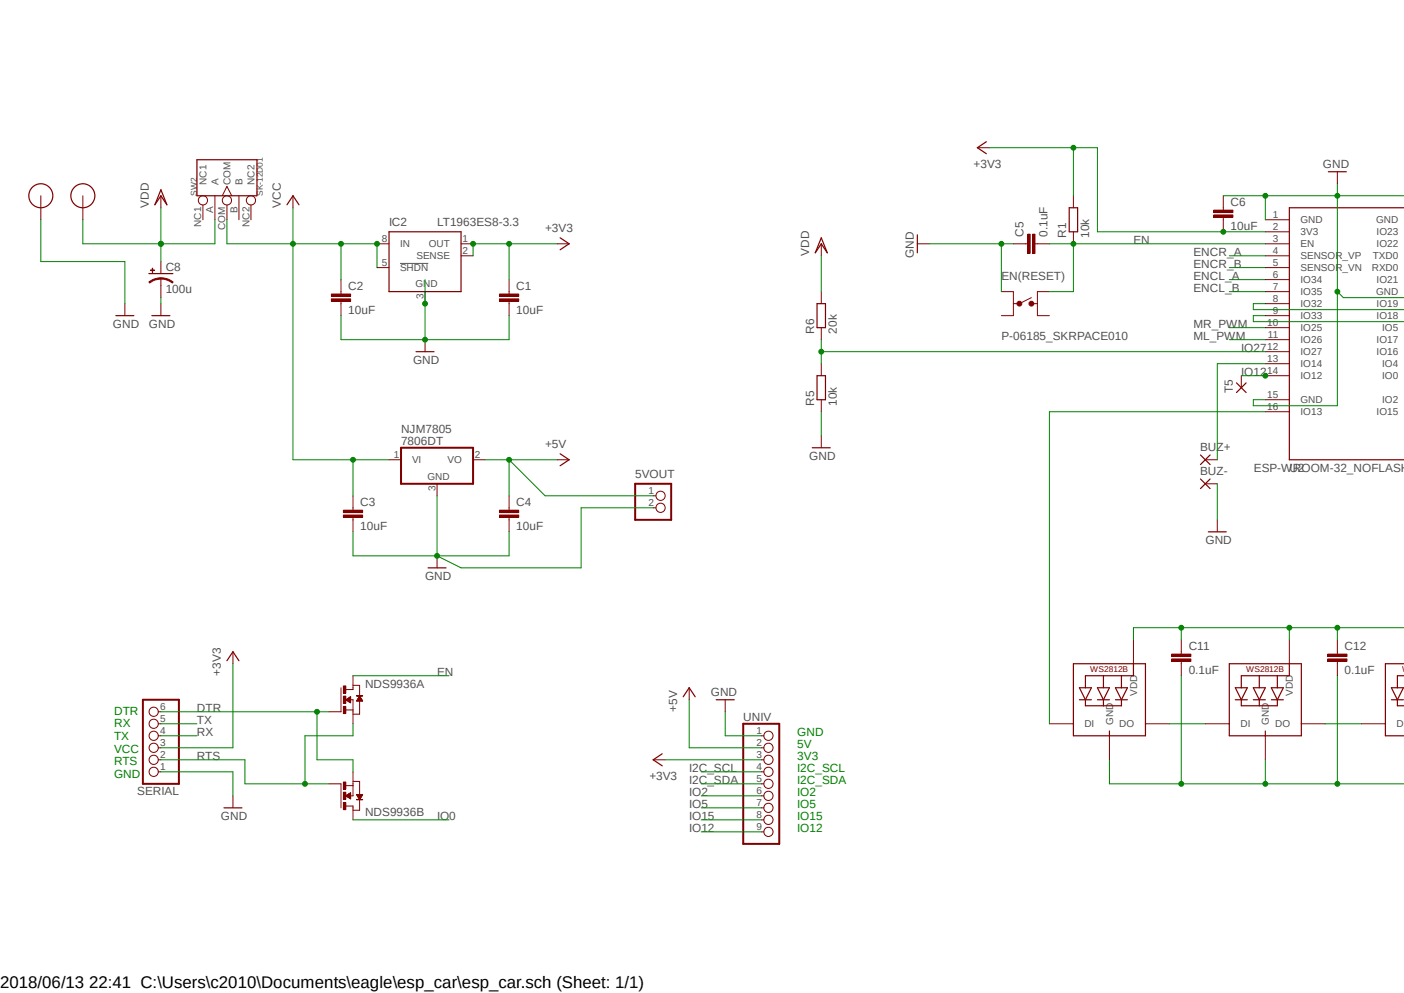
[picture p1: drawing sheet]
<svg xmlns="http://www.w3.org/2000/svg" width="297mm" height="210mm" viewBox="0 0 297 210" stroke-linecap="round" stroke-linejoin="round" font-family="sans-serif">
<path d="M6 26.1l291.1 76.3-291.1 76.3" fill="none" stroke="#fff" stroke-width=".21"/>
<path d="M84.6 55.7h6" fill="none" stroke="#505050" stroke-width=".21"/>
<path d="M30.2 148h7.6v17.8h-7.6z" fill="none" stroke="#800000" stroke-width=".42"/>
<g fill="none" stroke="#800000" stroke-width=".21">
<path d="M117.9 51.6h2.5M89.9 71.8v2.6M107.7 61.7v.5M107.7 63.7v.5M117.9 97.2h2.5M33.5 158.2h.5M33.5 155.6h.5M33.5 153.1h.5M33.5 150.5h.5M33.5 163.2h.5M33.5 160.7h.5"/>
<circle cx="32.5" cy="155.6" r=".98"/>
<circle cx="32.5" cy="150.5" r=".98"/>
<circle cx="32.5" cy="158.2" r=".98"/>
<circle cx="32.5" cy="153.1" r=".98"/>
<circle cx="32.5" cy="163.2" r=".98"/>
<circle cx="32.5" cy="160.7" r=".98"/>
</g>
<path d="M118.5 50.3l1.9 1.3-1.9 1.2M88 74.4h3.8M118.5 96l1.9 1.2-1.9 1.3" fill="none" stroke="#800000" stroke-width=".25"/>
<path d="M105.7 63.2h4v.5h-4z" fill-rule="evenodd" fill="#800000"/>
<path d="M105.7 63.2h4v.5h-4z" fill="none" stroke="#800000" stroke-width=".21"/>
<path d="M105.7 62.2h4v.5h-4z" fill-rule="evenodd" fill="#800000"/>
<path d="M107.7 59.1v2.6M72.1 61.7v.5M72.1 63.7v.5M105.7 62.2h4v.5h-4zM107.7 64.2v2.6" fill="none" stroke="#800000" stroke-width=".21"/>
<path d="M70.1 63.2h4.1v.5h-4.1z" fill-rule="evenodd" fill="#800000"/>
<path d="M70.1 63.2h4.1v.5h-4.1z" fill="none" stroke="#800000" stroke-width=".21"/>
<path d="M70.1 62.2h4.1v.5h-4.1z" fill-rule="evenodd" fill="#800000"/>
<path d="M206.8 31.2h2.5M72.1 59.1v2.6M70.1 62.2h4.1v.5h-4.1zM72.1 64.2v2.6M82.3 97.2h2.5M100.1 97.2h2.5M74.7 107.4v.5M74.7 109.4v.5M92.5 102.3v2.6M92.5 117.6v2.5" fill="none" stroke="#800000" stroke-width=".21"/>
<path d="M208.7 30l-1.9 1.2 1.9 1.3M90.6 120.1h3.8" fill="none" stroke="#800000" stroke-width=".25"/>
<path d="M84.8 94.7h15.3v7.6h-15.3z" fill="none" stroke="#800000" stroke-width=".42"/>
<path d="M72.6 108.9h4.1v.5h-4.1z" fill-rule="evenodd" fill="#800000"/>
<path d="M72.6 108.9h4.1v.5h-4.1z" fill="none" stroke="#800000" stroke-width=".21"/>
<path d="M72.6 107.9h4.1v.5h-4.1z" fill-rule="evenodd" fill="#800000"/>
<path d="M72.6 107.9h4.1v.5h-4.1zM74.7 104.9v2.5M74.7 109.9v2.6M107.7 107.4v.5M107.7 109.4v.5" fill="none" stroke="#800000" stroke-width=".21"/>
<path d="M105.7 108.9h4v.5h-4z" fill-rule="evenodd" fill="#800000"/>
<path d="M105.7 108.9h4v.5h-4z" fill="none" stroke="#800000" stroke-width=".21"/>
<path d="M105.7 107.9h4v.5h-4z" fill-rule="evenodd" fill="#800000"/>
<path d="M105.7 107.9h4v.5h-4zM107.7 104.9v2.5M107.7 109.9v2.6M72.1 145.5v5M73.2 150.2h1.5M74.2 148h.5v2.5M74.7 145.5v.3h-1.5M74.7 144.9h1.4v2.3M76.1 148.3v2.7h-1.4" fill="none" stroke="#800000" stroke-width=".21"/>
<path d="M72.6 145.1h.6v1.5h-.6z" fill-rule="evenodd" fill="#800000"/>
<path d="M72.6 145.1h.6v1.5h-.6z" fill="none" stroke="#800000" stroke-width=".21"/>
<path d="M72.6 147.2h.6v1.6h-.6z" fill-rule="evenodd" fill="#800000"/>
<path d="M72.6 147.2h.6v1.6h-.6z" fill="none" stroke="#800000" stroke-width=".21"/>
<path d="M72.6 149.4h.6v1.5h-.6z" fill-rule="evenodd" fill="#800000"/>
<path d="M72.6 149.4h.6v1.5h-.6z" fill="none" stroke="#800000" stroke-width=".21"/>
<path d="M75.4 147.2h1.3z" fill-rule="evenodd" fill="#800000"/>
<g fill="none" stroke="#800000" stroke-width=".21">
<path d="M69.6 150.5h2.5M73.2 148l1-.6v1.2M73.2 148l1 .6M73.2 148h1M73.3 148.1h.9M73.3 147.9h.9M73.4 148.2h.8M73.4 147.9h.8M73.5 147.8h.7M73.6 148.3h.6M73.7 148.3h.5M73.7 147.7h.5"/>
<path d="M73.8 148.4h.4M73.8 147.6h.4M73.9 148.5h.3M73.9 147.5h.3M74 148.5h.2M74 147.5h.2M74 147.4h.2M74.1 148.6h.1M74.1 147.4h.1M74.7 142.9v2.6M74.7 150.5v2.6M75.4 147.2h1.3z"/>
<path d="M75.5 148.2h1.2M75.5 148.1h1.1M75.6 148h1M75.6 148h.9M75.6 147.9h.9M75.7 147.9h.8M75.7 147.8h.7M75.8 147.7h.6M75.8 147.7h.5M75.9 147.6h.4M75.9 147.5h.4M75.9 147.5h.3"/>
<path d="M75.9 147.4h.3M76 147.4h.2M76 147.3h.1M76.1 147.2l.6 1.1h-1.3zM72.1 165.8v5.1M73.2 170.5h1.5v.4M73.2 166.2h1.5M74.7 165.8v2.5h-.5M74.7 165.3h1.4v2.8M76.1 169.1v2.3h-1.4"/>
</g>
<path d="M72.6 169.7h.6v1.5h-.6z" fill-rule="evenodd" fill="#800000"/>
<path d="M72.6 169.7h.6v1.5h-.6z" fill="none" stroke="#800000" stroke-width=".21"/>
<path d="M72.6 167.6h.6v1.5h-.6z" fill-rule="evenodd" fill="#800000"/>
<path d="M72.6 167.6h.6v1.5h-.6z" fill="none" stroke="#800000" stroke-width=".21"/>
<path d="M72.6 165.4h.6v1.5h-.6z" fill-rule="evenodd" fill="#800000"/>
<path d="M72.6 165.4h.6v1.5h-.6z" fill="none" stroke="#800000" stroke-width=".21"/>
<path d="M75.4 169.1l1.3 .1z" fill-rule="evenodd" fill="#800000"/>
<g fill="none" stroke="#800000" stroke-width=".21">
<path d="M216.9 51.6h.5M218.9 51.6h.6M227.1 41.4v2.5M227.1 49v2.6M69.6 165.8h2.5M73.2 168.3h1M73.3 168.4h.9M73.3 168.2h.9M73.4 168.4h.8M73.4 168.1h.8M73.5 168.5h.7M73.6 168.1h.6"/>
<path d="M73.7 168.6h.5M73.7 168h.5M73.7 168.7h.5M73.7 167.9h.5M73.8 168.7h.4M73.9 168.8h.3M73.9 167.9h.3M74 168.8h.2M74 167.8h.2M74 168.9h.2M74.1 168.9h.1M74.1 167.7h.1"/>
<path d="M74.2 167.7v1.3l-1-.7M74.2 167.7l-1 .6M74.7 163.2v2.6M74.7 170.9v2.5M75.4 169.1l1.3 .1zM75.4 168.1h1.3l-.6 1zM75.5 168.1h1.2M75.5 168.2h1.1M75.6 168.3h1M75.6 168.3h.9M75.6 168.4h.9M75.7 168.4h.8"/>
<path d="M75.7 168.5h.7M75.8 168.6h.6M75.8 168.7h.5M75.9 168.7h.4M75.9 168.8h.3M75.9 168.8h.4M75.9 168.9h.3M76 168.9h.2M76 169h.1M76 169h.2"/>
</g>
<path d="M226.2 43.9h1.8v5.1h-1.8z" fill="none" stroke="#800000" stroke-width=".25"/>
<path d="M218.4 49.5h.5v4.1h-.5z" fill-rule="evenodd" fill="#800000"/>
<path d="M218.4 49.5h.5v4.1h-.5z" fill="none" stroke="#800000" stroke-width=".21"/>
<path d="M217.4 49.5h.5v4.1h-.5z" fill-rule="evenodd" fill="#800000"/>
<path d="M194.1 51.6h2.5M214.4 51.6h2.5M217.4 49.5h.5v4.1h-.5zM219.5 51.6h2.5M211.8 61.7h2.6M211.8 66.8h2.6M219.5 61.7h2.5M219.5 66.8h2.5" fill="none" stroke="#800000" stroke-width=".21"/>
<path d="M194.1 49.7v3.8" fill="none" stroke="#800000" stroke-width=".25"/>
<circle cx="215.6" cy="64.2" r=".51" fill="#800000"/>
<circle cx="215.6" cy="64.2" r=".51" fill="none" stroke="#800000" stroke-width=".21"/>
<circle cx="218.2" cy="64.2" r=".51" fill="#800000"/>
<g fill="none" stroke="#800000" stroke-width=".21">
<path d="M282.9 36.3v2.6M258.8 43.9v.5M258.8 46v.5M214.4 61.7v5.1M218.2 62.9l-2.6 1.3h-1.2M218.2 64.2h1.3M219.5 61.7v5.1M49.3 137.8v2.6M49.3 168.3v2.6"/>
<circle cx="218.2" cy="64.2" r=".51"/>
</g>
<path d="M281 36.3h3.8M48 139.7l1.3-1.9 1.2 1.9M47.4 170.9h3.8" fill="none" stroke="#800000" stroke-width=".25"/>
<path d="M256.8 45.5h4v.5h-4z" fill-rule="evenodd" fill="#800000"/>
<path d="M256.8 45.5h4v.5h-4z" fill="none" stroke="#800000" stroke-width=".21"/>
<path d="M256.8 44.4h4v.6h-4z" fill-rule="evenodd" fill="#800000"/>
<path d="M34 58.9v1.5M256.8 44.4h4v.6h-4zM258.8 41.4v2.5M258.8 46.5v2.5" fill="none" stroke="#800000" stroke-width=".21"/>
<path d="M31.5 57.9h5.1" fill="none" stroke="#800000" stroke-width=".25"/>
<path d="M34 58.8a4 4 0 0 1 2.6 .8l-.2 .3a3.8 3.8 0 0 0-2.4-.9z" fill-rule="evenodd" fill="#800000"/>
<path d="M34 58.8a4 4 0 0 1 2.6 .8l-.2 .3a3.8 3.8 0 0 0-2.4-.9z" fill="none" stroke="#800000" stroke-width=".21"/>
<path d="M31.5 59.6a3.9 3.9 0 0 1 2.5-.8v.2a3.6 3.6 0 0 0-2.3 .9z" fill-rule="evenodd" fill="#800000"/>
<path d="M31.5 59.6a3.9 3.9 0 0 1 2.5-.8v.2a3.6 3.6 0 0 0-2.3 .9z" fill="none" stroke="#800000" stroke-width=".21"/>
<path d="M31.8 57.1l.9 .1z" fill-rule="evenodd" fill="#800000"/>
<path d="M31.8 57.1l.9 .1z" fill="none" stroke="#800000" stroke-width=".21"/>
<path d="M32.2 56.7l.1 .9z" fill-rule="evenodd" fill="#800000"/>
<g fill="none" stroke="#800000" stroke-width=".21">
<path d="M8.6 41.4v5.1M17.5 41.4v5.1M32.2 56.7l.1 .9zM34 41.4v2.5M34 55.3v2.6M42.9 43.3v3.2M45.5 41.4v5.1M47 41.4l1-2 1 2M48 43.3v3.2M50.5 41.4v5.1M53.1 43.3v3.2M62 41.4v2.5"/>
<path d="M267.7 46.5h5.1M267.7 51.6h5.1M267.7 54.1h5.1M267.7 56.6h5.1M267.7 59.1h5.1M267.7 49h5.1M26.4 64.2v2.6M34 60.4v2.5M34 64.2v2.6M262.6 79.5v2.5M267.7 61.7h5.1M267.7 64.2h5.1"/>
<path d="M267.7 66.8h5.1M267.7 74.4h5.1M267.7 69.3h5.1M267.7 71.8h5.1M267.7 76.9h5.1M267.7 79.5h5.1M267.7 87.1h5.1M267.7 84.5h5.1M257.5 109.9v2.6M239.8 135.3v5.1M249.9 137.8v.5M249.9 139.9v.5"/>
<path d="M272.8 135.3v5.1M222 153.1h5.1M234.7 155.6v5.1M242.3 153.1h5.1M255 153.1h5.1M267.7 155.6v5.1M275.3 153.1h5.1M288 153.1h5.1"/>
<circle cx="42.9" cy="42.4" r=".98"/>
<circle cx="48" cy="42.4" r=".98"/>
<circle cx="53.1" cy="42.4" r=".98"/>
</g>
<g fill="none" stroke="#800000" stroke-width=".25">
<path d="M41.7 33.8h12.7v7.6h-12.7zM34 40.1l1.3 3.2-1.3-1.9-1.2 1.9zM60.7 43.3l1.3-1.9 1.2 1.9M297.1 43.9h-24.3v53.3h24.3M24.5 66.8h3.8M32.1 66.8h3.8M261.6 81l2 2M263.6 81l-2 2M255.6 112.5h3.8M227.1 140.4h15.2v15.2h-15.2zM228.3 145.5h2.6l-1.3 2.5zM228.3 148h2.6"/>
<path d="M229.6 148v1.3h7.6v-1.3M232.2 145.5h2.5l-1.3 2.5zM232.2 148h2.5M233.4 142.9v2.6M233.4 148v1.3M234.7 154.6v1M236 145.5h2.5l-1.3 2.5zM236 148h2.5M237.2 142.9v2.6M239.8 140.4v2.5h-10.2v2.6M260.1 140.4h15.2v15.2h-15.2zM261.3 145.5h2.6l-1.3 2.5z"/>
<path d="M261.3 148h2.6M262.6 148v1.3h7.6v-1.3M265.1 145.5h2.6l-1.3 2.5zM265.1 148h2.6M266.4 142.9v2.6M266.4 148v1.3M267.7 154.6v1M268.9 145.5h2.6l-1.3 2.5zM268.9 148h2.6M270.2 142.9v2.6M272.8 140.4v2.5h-10.2v2.6M294.3 145.5h2.6l-1.3 2.5z"/>
<path d="M294.3 148h2.6M295.6 148v1.3h1.5M297.1 140.4h-4v15.2h4M297.1 142.9h-1.5v2.6"/>
<circle cx="8.6" cy="41.4" r="2.54"/>
<circle cx="17.5" cy="41.4" r="2.54"/>
</g>
<path d="M247.9 139.4h4v.5h-4z" fill-rule="evenodd" fill="#800000"/>
<path d="M247.9 139.4h4v.5h-4z" fill="none" stroke="#800000" stroke-width=".21"/>
<path d="M247.9 138.3h4v.6h-4z" fill-rule="evenodd" fill="#800000"/>
<path d="M247.9 138.3h4v.6h-4zM249.9 135.3v2.5M282.9 137.8v.5M282.9 139.9v.5M249.9 140.4v2.5" fill="none" stroke="#800000" stroke-width=".21"/>
<path d="M280.9 139.4h4v.5h-4z" fill-rule="evenodd" fill="#800000"/>
<path d="M280.9 139.4h4v.5h-4z" fill="none" stroke="#800000" stroke-width=".21"/>
<path d="M280.9 138.3h4v.6h-4z" fill-rule="evenodd" fill="#800000"/>
<g fill="none" stroke="#800000" stroke-width=".21">
<path d="M79.8 51.6h2.5M79.8 56.6h2.5M97.5 51.6h2.6M97.5 54.1h2.6M173.7 51.6v2.5M89.9 61.7v2.5M173.7 61.7v2.5M173.7 69.3v2.5M173.7 76.9v2.6M173.7 84.5v2.6M173.7 92.2v2.5M255 97.2h2.5"/>
<path d="M138.2 104.9h.5M138.2 107.4h.5M255 102.3h2.5M280.9 138.3h4v.6h-4zM282.9 135.3v2.5M145.8 145.5v2.5M153.4 148v2.5M161 155.6h.6M161 158.2h.6M282.9 140.4v2.5M138.2 160.7h2.5M161 160.7h.6"/>
<path d="M161 163.2h.6M161 165.8h.6M161 168.3h.6M161 170.9h.6M161 173.4h.6M161 175.9h.6"/>
<circle cx="139.7" cy="104.9" r=".98"/>
<circle cx="139.7" cy="107.4" r=".98"/>
<circle cx="162.6" cy="155.6" r=".98"/>
<circle cx="162.6" cy="158.2" r=".98"/>
<circle cx="162.6" cy="170.9" r=".98"/>
<circle cx="162.6" cy="175.9" r=".98"/>
<circle cx="162.6" cy="163.2" r=".98"/>
<circle cx="162.6" cy="165.8" r=".98"/>
<circle cx="162.6" cy="168.3" r=".98"/>
<circle cx="162.6" cy="160.7" r=".98"/>
<circle cx="162.6" cy="173.4" r=".98"/>
</g>
<path d="M82.3 49h15.2v12.7h-15.2zM173.7 50.3l1.3 3.2-1.3-1.9-1.2 1.9zM172.8 64.2h1.8v5.1h-1.8zM172.8 79.5h1.8v5h-1.8zM171.8 94.7h3.8M254 96.2l2 2.1M256 96.2l-2 2.1M254 101.3l2 2M256 101.3l-2 2M140.1 159.4l-1.9 1.3 1.9 1.3M144.5 147.4l1.3-1.9 1.3 1.9M151.5 148h3.8" fill="none" stroke="#800000" stroke-width=".25"/>
<path d="M134.4 102.3h7.6v7.6h-7.6zM157.2 153.1h7.6v25.4h-7.6z" fill="none" stroke="#800000" stroke-width=".42"/>
<path d="M34 43.9v7.7h-16.5" fill="none" stroke="#008000" stroke-width=".21"/>
<circle cx="34" cy="51.6" r=".51" fill="#008000"/>
<g fill="none" stroke="#008000" stroke-width=".21">
<path d="M17.5 46.5v5.1M45.5 51.6h-11.5v3.7"/>
<circle cx="34" cy="51.6" r=".51"/>
</g>
<circle cx="34" cy="51.6" r=".51" fill="#008000"/>
<g fill="none" stroke="#008000" stroke-width=".21">
<path d="M45.5 46.5v5.1M89.9 59.1v12.7M173.7 54.1v7.6M72.1 66.8v5h35.6v-5"/>
<circle cx="34" cy="51.6" r=".51"/>
</g>
<circle cx="89.9" cy="71.8" r=".51" fill="#008000"/>
<circle cx="89.9" cy="71.8" r=".51" fill="none" stroke="#008000" stroke-width=".21"/>
<circle cx="89.9" cy="64.2" r=".51" fill="#008000"/>
<g fill="none" stroke="#008000" stroke-width=".21">
<path d="M74.7 112.5v5.1h33v-5.1M92.5 104.9v12.7"/>
<circle cx="89.9" cy="64.2" r=".51"/>
</g>
<circle cx="92.5" cy="117.6" r=".51" fill="#008000"/>
<g fill="none" stroke="#008000" stroke-width=".21">
<path d="M196.6 51.6h17.8M211.8 51.6v10.1M138.2 107.4h-15.3v12.7h-25.4l-5-2.5"/>
<circle cx="92.5" cy="117.6" r=".51"/>
</g>
<circle cx="211.8" cy="51.6" r=".51" fill="#008000"/>
<g fill="none" stroke="#008000" stroke-width=".21">
<path d="M8.6 46.5v8.8h17.8v8.9M258.8 41.4h24.1M267.7 41.4v5.1M34 62.9v1.3M297.1 62.9h-12.9l-1.3-1.2v24.1h-17.8v-1.3h2.6M34 163.2h15.3v5.1"/>
<circle cx="211.8" cy="51.6" r=".51"/>
</g>
<circle cx="267.7" cy="41.4" r=".51" fill="#008000"/>
<circle cx="267.7" cy="41.4" r=".51" fill="none" stroke="#008000" stroke-width=".21"/>
<circle cx="282.9" cy="41.4" r=".51" fill="#008000"/>
<g fill="none" stroke="#008000" stroke-width=".21">
<path d="M282.9 38.9v22.8M282.9 41.4h14.2"/>
<circle cx="282.9" cy="41.4" r=".51"/>
</g>
<circle cx="282.9" cy="61.7" r=".51" fill="#008000"/>
<g fill="none" stroke="#008000" stroke-width=".21">
<path d="M234.7 160.7v5.1h62.4M267.7 160.7v5.1"/>
<circle cx="282.9" cy="61.7" r=".51"/>
</g>
<circle cx="267.7" cy="165.8" r=".51" fill="#008000"/>
<circle cx="267.7" cy="165.8" r=".51" fill="none" stroke="#008000" stroke-width=".21"/>
<circle cx="249.9" cy="165.8" r=".51" fill="#008000"/>
<circle cx="249.9" cy="165.8" r=".51" fill="none" stroke="#008000" stroke-width=".21"/>
<circle cx="282.9" cy="165.8" r=".51" fill="#008000"/>
<g fill="none" stroke="#008000" stroke-width=".21">
<path d="M107.7 51.6v7.5M173.7 87.1v5.1M257.5 102.3v7.6M153.4 150.5v5.1h7.6M249.9 142.9v22.9M282.9 142.9v22.9"/>
<circle cx="282.9" cy="165.8" r=".51"/>
</g>
<circle cx="107.7" cy="51.6" r=".51" fill="#008000"/>
<g fill="none" stroke="#008000" stroke-width=".21">
<path d="M107.7 51.6h10.2"/>
<circle cx="107.7" cy="51.6" r=".51"/>
</g>
<circle cx="100.1" cy="51.6" r=".51" fill="#008000"/>
<g fill="none" stroke="#008000" stroke-width=".21">
<path d="M209.3 31.2h17.8v10.2M107.7 51.6h-7.6v2.5"/>
<circle cx="100.1" cy="51.6" r=".51"/>
</g>
<circle cx="227.1" cy="31.2" r=".51" fill="#008000"/>
<g fill="none" stroke="#008000" stroke-width=".21">
<path d="M227.1 31.2h5.1v17.8h26.6"/>
<circle cx="227.1" cy="31.2" r=".51"/>
</g>
<circle cx="258.8" cy="49" r=".51" fill="#008000"/>
<g fill="none" stroke="#008000" stroke-width=".21">
<path d="M258.8 49h8.9M102.6 97.2h15.3M107.7 97.2v7.7M49.3 140.4v17.8h-15.3M140.7 160.7h20.3"/>
<circle cx="258.8" cy="49" r=".51"/>
</g>
<circle cx="107.7" cy="97.2" r=".51" fill="#008000"/>
<g fill="none" stroke="#008000" stroke-width=".21">
<path d="M107.7 97.2l7.6 7.7h22.9M272.8 132.8v2.5M297.1 132.8h-57.3v2.5"/>
<circle cx="107.7" cy="97.2" r=".51"/>
</g>
<circle cx="272.7" cy="132.8" r=".51" fill="#008000"/>
<circle cx="272.7" cy="132.8" r=".51" fill="none" stroke="#008000" stroke-width=".21"/>
<circle cx="249.9" cy="132.8" r=".51" fill="#008000"/>
<circle cx="249.9" cy="132.8" r=".51" fill="none" stroke="#008000" stroke-width=".21"/>
<circle cx="282.9" cy="132.8" r=".51" fill="#008000"/>
<g fill="none" stroke="#008000" stroke-width=".21">
<path d="M227.1 51.6h40.6M249.9 132.8v2.5M282.9 132.8v2.5M74.7 142.9h20.3M145.8 148v10.2h15.2"/>
<circle cx="282.9" cy="132.8" r=".51"/>
</g>
<circle cx="227.1" cy="51.6" r=".51" fill="#008000"/>
<g fill="none" stroke="#008000" stroke-width=".21">
<path d="M222 51.6h5.1v10.1h-5.1M67.1 150.5h2.5M74.7 173.4h20.3"/>
<circle cx="227.1" cy="51.6" r=".51"/>
</g>
<circle cx="67.1" cy="150.5" r=".51" fill="#008000"/>
<g fill="none" stroke="#008000" stroke-width=".21">
<path d="M34 150.5h33.1v10.2h7.6v2.5M34 153.1h7.7M34 155.6h7.7M64.5 165.8h5.1"/>
<circle cx="67.1" cy="150.5" r=".51"/>
</g>
<circle cx="64.5" cy="165.8" r=".51" fill="#008000"/>
<g fill="none" stroke="#008000" stroke-width=".21">
<path d="M62 43.9v7.7h17.8M72.1 51.6v7.5M74.7 153.1v2.5h-10.2v10.2h-12.7v-5.1h-17.8"/>
<circle cx="64.5" cy="165.8" r=".51"/>
</g>
<circle cx="72.1" cy="51.6" r=".51" fill="#008000"/>
<circle cx="72.1" cy="51.6" r=".51" fill="none" stroke="#008000" stroke-width=".21"/>
<circle cx="62" cy="51.6" r=".51" fill="#008000"/>
<g fill="none" stroke="#008000" stroke-width=".21">
<path d="M62 51.6v45.6h20.3M74.7 97.2v7.7"/>
<circle cx="62" cy="51.6" r=".51"/>
</g>
<circle cx="74.7" cy="97.2" r=".51" fill="#008000"/>
<g fill="none" stroke="#008000" stroke-width=".21">
<path d="M48 46.5v5.1h14M79.8 51.6v5M260.1 54.1h7.6M260.1 56.6h7.6M260.1 59.1h7.6M260.1 69.3h7.6M260.1 71.8h7.6M260.1 61.7h7.6M262.6 79.5h5.1"/>
<circle cx="74.7" cy="97.2" r=".51"/>
</g>
<circle cx="267.7" cy="79.5" r=".51" fill="#008000"/>
<g fill="none" stroke="#008000" stroke-width=".21">
<path d="M173.7 71.8v2.6h94M267.7 76.9h-10.2v20.3M267.7 64.2h-2.6v1.3h32M267.7 66.8h-2.6v1.2h32M267.7 87.1h-45.7v66M247.4 153.1h7.6M280.4 153.1h7.6M148.3 175.9h12.7M148.3 163.2h12.7M148.3 165.8h12.7M148.3 170.9h12.7M148.3 168.3h12.7"/>
<path d="M148.3 173.4h12.7"/>
<circle cx="267.7" cy="79.5" r=".51"/>
</g>
<circle cx="173.7" cy="74.4" r=".51" fill="#008000"/>
<g fill="none" stroke="#008000" stroke-width=".21">
<path d="M173.7 74.4v2.5"/>
<circle cx="173.7" cy="74.4" r=".51"/>
</g>
<circle cx="79.8" cy="51.6" r=".51" fill="#008000"/>
<circle cx="79.8" cy="51.6" r=".51" fill="none" stroke="#008000" stroke-width=".21"/>
<text font-size="3.6" x="0" y="208.9">2018/06/13 22:41 C:\Users\c2010\Documents\eagle\esp_car\esp_car.sch (Sheet: 1/1)</text>
<g font-size="2.5" fill="#505050">
<text x="206" y="35.6">+3V3</text>
<text x="279.9" y="35.6">GND</text>
<text x="31.5" y="43.9" transform="rotate(-90 31.5 43.9)">VDD</text>
<text x="59.4" y="43.9" transform="rotate(-90 59.4 43.9)">VCC</text>
<text x="82.3" y="47.8">IC2</text>
<text x="92.5" y="47.8">LT1963ES8-3.3</text>
<text x="260.3" y="43.6">C6</text>
<text x="115.3" y="49">+3V3</text>
<text x="216.5" y="50" transform="rotate(-90 216.5 50)">C5</text>
<text x="221.6" y="50" transform="rotate(-90 221.6 50)">0.1uF</text>
<text x="225.6" y="50.3" transform="rotate(-90 225.6 50.3)">R1</text>
<text x="230.4" y="50.3" transform="rotate(-90 230.4 50.3)">10k</text>
<text x="239.8" y="51.6">EN</text>
<text x="260.3" y="48.6">10uF</text>
<text x="35.1" y="57.3">C8</text>
<text x="171.2" y="54.1" transform="rotate(-90 171.2 54.1)">VDD</text>
<text x="193.3" y="54.6" transform="rotate(-90 193.3 54.6)">GND</text>
<text x="211.8" y="59.1">EN(RESET)</text>
<text x="252.5" y="54.1">ENCR_A</text>
<text x="252.5" y="56.6">ENCR_B</text>
<text x="252.5" y="59.1">ENCL_A</text>
<text x="35.1" y="62.1">100u</text>
<text x="73.7" y="61.3">C2</text>
<text x="109.2" y="61.3">C1</text>
<text x="252.5" y="61.7">ENCL_B</text>
<text x="23.9" y="69.3">GND</text>
<text x="31.5" y="69.3">GND</text>
<text x="73.7" y="66.4">10uF</text>
<text x="109.2" y="66.4">10uF</text>
<text x="172.2" y="70.6" transform="rotate(-90 172.2 70.6)">R6</text>
<text x="177" y="70.6" transform="rotate(-90 177 70.6)">20k</text>
<text x="211.8" y="71.8">P-06185_SKRPACE010</text>
<text x="252.5" y="69.3">MR_PWM</text>
<text x="252.5" y="71.8">ML_PWM</text>
<text x="87.4" y="76.9">GND</text>
<text x="262.6" y="74.4">IO27</text>
<text x="260.8" y="83.1" transform="rotate(-90 260.8 83.1)">T5</text>
<text x="262.6" y="79.5">IO12</text>
<text x="172.2" y="85.8" transform="rotate(-90 172.2 85.8)">R5</text>
<text x="177" y="85.8" transform="rotate(-90 177 85.8)">10k</text>
<text x="84.8" y="94.1">7806DT</text>
<text x="84.8" y="91.5">NJM7805</text>
<text x="115.3" y="94.7">+5V</text>
<text x="253.9" y="95.4">BUZ+</text>
<text x="134.4" y="101.1">5VOUT</text>
<text x="171.2" y="97.2">GND</text>
<text x="253.9" y="100.5">BUZ-</text>
<text x="265.3" y="99.8">ESP-WROOM-32_NOFLASH</text>
<text x="272.8" y="99.8">U2</text>
<text x="76.2" y="107">C3</text>
<text x="109.2" y="107">C4</text>
<text x="76.2" y="112.1">10uF</text>
<text x="109.2" y="112.1">10uF</text>
<text x="255" y="115">GND</text>
<text x="89.9" y="122.6">GND</text>
<text x="251.5" y="137.5">C11</text>
<text x="284.4" y="137.5">C12</text>
<text x="46.7" y="142.9" transform="rotate(-90 46.7 142.9)">+3V3</text>
<text x="92.5" y="142.9">EN</text>
<text x="251.5" y="142.5">0.1uF</text>
<text x="284.4" y="142.5">0.1uF</text>
<text x="77.2" y="145.5">NDS9936A</text>
<text x="150.4" y="147.2">GND</text>
<text x="41.7" y="150.5">DTR</text>
<text x="41.7" y="153.1">TX</text>
<text x="41.7" y="155.6">RX</text>
<text x="143.3" y="150.5" transform="rotate(-90 143.3 150.5)">+5V</text>
<text x="157.2" y="152.4">UNIV</text>
<text x="41.7" y="160.7">RTS</text>
<text x="137.4" y="165">+3V3</text>
<text x="145.8" y="163.2">I2C_SCL</text>
<text x="145.8" y="165.8">I2C_SDA</text>
<text x="29" y="168.2">SERIAL</text>
<text x="46.7" y="173.4">GND</text>
<text x="77.2" y="172.6">NDS9936B</text>
<text x="92.5" y="173.4">IO0</text>
<text x="145.8" y="170.9">IO5</text>
<text x="145.8" y="168.3">IO2</text>
<text x="145.8" y="173.4">IO15</text>
<text x="145.8" y="175.9">IO12</text>
</g>
<g font-size="2.5" fill="#008000">
<text x="24.1" y="151.2">DTR</text>
<text x="24.1" y="153.8">RX</text>
<text x="168.7" y="155.6">GND</text>
<text x="24.1" y="156.5">TX</text>
<text x="24.1" y="159.2">VCC</text>
<text x="24.1" y="161.8">RTS</text>
<text x="168.7" y="158.2">5V</text>
<text x="168.7" y="160.7">3V3</text>
<text x="24.1" y="164.5">GND</text>
<text x="168.7" y="163.2">I2C_SCL</text>
<text x="168.7" y="165.8">I2C_SDA</text>
<text x="168.7" y="168.3">IO2</text>
<text x="168.7" y="170.9">IO5</text>
<text x="168.7" y="173.4">IO15</text>
<text x="168.7" y="175.9">IO12</text>
</g>
<g font-size="2.1" fill="#505050">
<text x="43.7" y="39.1" transform="rotate(-90 43.7 39.1)">NC1</text>
<text x="46.2" y="39.1" transform="rotate(-90 46.2 39.1)">A</text>
<text x="48.8" y="39.1" transform="rotate(-90 48.8 39.1)">COM</text>
<text x="51.3" y="39.1" transform="rotate(-90 51.3 39.1)">B</text>
<text x="53.8" y="39.1" transform="rotate(-90 53.8 39.1)">NC2</text>
<text x="42.6" y="48" transform="rotate(-90 42.6 48)">NC1</text>
<text x="45.1" y="45.1" transform="rotate(-90 45.1 45.1)">A</text>
<text x="50.2" y="45.1" transform="rotate(-90 50.2 45.1)">B</text>
<text x="52.7" y="48" transform="rotate(-90 52.7 48)">NC2</text>
<text x="269.2" y="46.1">1</text>
<text x="275.1" y="47.2">GND</text>
<text x="291.1" y="47.2">GND</text>
<text x="47.7" y="48.6" transform="rotate(-90 47.7 48.6)">COM</text>
<text x="80.8" y="51.2">8</text>
<text x="84.6" y="52.3">IN</text>
<text x="90.7" y="52.3">OUT</text>
<text x="97.9" y="51.2">1</text>
<text x="97.9" y="53.7">2</text>
<text x="269.2" y="51.2">3</text>
<text x="269.2" y="53.7">4</text>
<text x="269.2" y="48.6">2</text>
<text x="275.1" y="52.3">EN</text>
<text x="275.1" y="49.8">3V3</text>
<text x="291.2" y="49.8">IO23</text>
<text x="291.2" y="52.3">IO22</text>
<text x="80.8" y="56.3">5</text>
<text x="84.6" y="57.4">SHDN</text>
<text x="88.1" y="54.9">SENSE</text>
<text x="269.2" y="56.3">5</text>
<text x="269.2" y="58.8">6</text>
<text x="275.1" y="54.9">SENSOR_VP</text>
<text x="275.1" y="57.4">SENSOR_VN</text>
<text x="275.1" y="59.9">IO34</text>
<text x="290.2" y="57.4">RXD0</text>
<text x="290.4" y="54.9">TXD0</text>
<text x="291.2" y="59.9">IO21</text>
<text x="87.9" y="60.7">GND</text>
<text x="89.6" y="63.2" transform="rotate(-90 89.6 63.2)">3</text>
<text x="269.2" y="61.3">7</text>
<text x="269.2" y="63.9">8</text>
<text x="275.1" y="62.4">IO35</text>
<text x="275.1" y="65">IO32</text>
<text x="291.1" y="62.4">GND</text>
<text x="291.2" y="65">IO19</text>
<text x="268.1" y="69">10</text>
<text x="268.2" y="71.5">11</text>
<text x="269.2" y="66.4">9</text>
<text x="275.1" y="67.5">IO33</text>
<text x="275.1" y="70.1">IO25</text>
<text x="291.2" y="67.5">IO18</text>
<text x="292.4" y="70.1">IO5</text>
<text x="268.1" y="74">12</text>
<text x="268.1" y="76.6">13</text>
<text x="275.1" y="75.1">IO27</text>
<text x="275.1" y="72.6">IO26</text>
<text x="275.1" y="77.7">IO14</text>
<text x="291.2" y="72.6">IO17</text>
<text x="291.2" y="75.1">IO16</text>
<text x="292.4" y="77.7">IO4</text>
<text x="268.1" y="79.1">14</text>
<text x="275.1" y="80.2">IO12</text>
<text x="292.4" y="80.2">IO0</text>
<text x="268.1" y="86.7">16</text>
<text x="268.1" y="84.2">15</text>
<text x="275.1" y="87.8">IO13</text>
<text x="275.1" y="85.3">GND</text>
<text x="291.2" y="87.8">IO15</text>
<text x="292.4" y="85.3">IO2</text>
<text x="83.3" y="96.9">1</text>
<text x="87.2" y="98">VI</text>
<text x="90.4" y="101.6">GND</text>
<text x="94.7" y="98">VO</text>
<text x="100.4" y="96.9">2</text>
<text x="92.1" y="103.8" transform="rotate(-90 92.1 103.8)">3</text>
<text x="137.2" y="104.5">1</text>
<text x="137.2" y="107">2</text>
<text x="240.5" y="147.2" transform="rotate(-90 240.5 147.2)">VDD</text>
<text x="273.5" y="147.2" transform="rotate(-90 273.5 147.2)">VDD</text>
<text x="33.9" y="155.3">4</text>
<text x="33.9" y="152.7">5</text>
<text x="33.9" y="150.2">6</text>
<text x="160.1" y="155.3">1</text>
<text x="229.4" y="153.8">DI</text>
<text x="235.5" y="153.3" transform="rotate(-90 235.5 153.3)">GND</text>
<text x="236.8" y="153.8">DO</text>
<text x="262.4" y="153.8">DI</text>
<text x="268.4" y="153.3" transform="rotate(-90 268.4 153.3)">GND</text>
<text x="269.8" y="153.8">DO</text>
<text x="295.4" y="153.8">DI</text>
<text x="33.9" y="160.4">2</text>
<text x="33.9" y="157.8">3</text>
<text x="160.1" y="157.8">2</text>
<text x="160.1" y="160.4">3</text>
<text x="33.9" y="162.9">1</text>
<text x="160.1" y="162.9">4</text>
<text x="160.1" y="165.4">5</text>
<text x="160.1" y="167.9">6</text>
<text x="160.1" y="170.5">7</text>
<text x="160.1" y="173">8</text>
<text x="160.1" y="175.6">9</text>
</g>
<g font-size="1.8" fill="#505050">
<text x="41.7" y="41.4" transform="rotate(-90 41.7 41.4)">SW2</text>
<text x="55.6" y="41.4" transform="rotate(-90 55.6 41.4)">SK-12D01</text>
</g>
<g font-size="1.8" fill="#800000">
<text x="230.6" y="142.2">WS2812B</text>
<text x="263.6" y="142.2">WS2812B</text>
<text x="296.6" y="142.2">W</text>
</g>
</svg>
